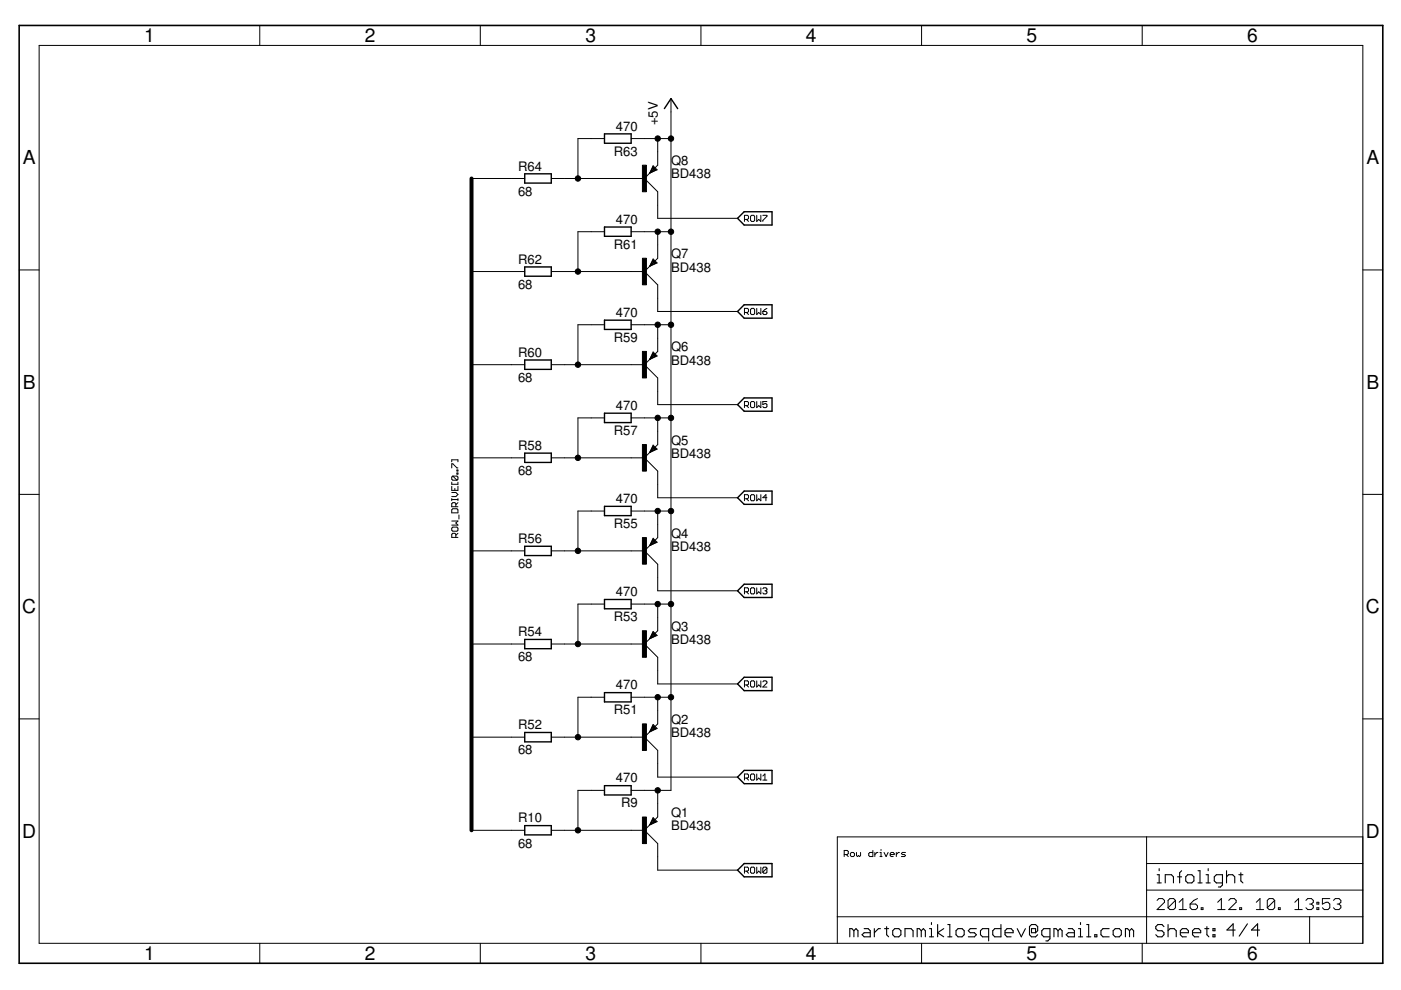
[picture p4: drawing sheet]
<svg xmlns="http://www.w3.org/2000/svg" width="297mm" height="210mm" viewBox="0 0 297 210" stroke-linecap="round" stroke-linejoin="round" font-family="sans-serif">
<g fill="none" stroke="#000" stroke-width=".21">
<path d="M8.3 9.6h280.6v190.4h-280.6zM55.1 5.4v4.2M101.8 5.4v4.2M148.6 5.4v4.2M195.4 5.4v4.2M242.2 5.4v4.2M100 37.8h11.3M116.9 37.8h19.7M128.2 29.4h-5.7v8.4M133.8 29.4h8.5M136.6 37.8l2.8 2.9v5.6h17M137.8 36.7l-1.2 1.1"/>
<path d="M137.9 36.6l-.1 .1M138.5 35.2l.8 .8-1.5 .7zM139.4 29.4v5.6l-.7 .7M142.3 20.9v146.7h-8.5M4.1 57.2h4.2M100 57.6h11.3M116.9 57.6h19.7M128.2 49.1h-5.7v8.5M133.8 49.1h8.5M136.6 57.6l2.8 2.8v5.6h17M137.9 56.3l-1.3 1.3M138.5 54.9l.8 .9-1.5 .7z"/>
<path d="M139.4 49.1v5.7l-.7 .7M157.8 46.5h.7l.2-.2v-.4l-.2-.2h-.7v1.2M158.3 46.5l.4 .4M159.1 45.9l.3-.2h.4l.2 .2v.8l-.2 .2h-.4l-.3-.2zM160.4 45.7v1.2l.5-.4 .4 .4v-1.2M161.7 45.7h.9v.2l-.9 .8v.2M288.9 57.2h4.3M100 77.3h11.3M116.9 77.3h19.7M128.2 68.9h-5.7v8.4M133.8 68.9h8.5M136.6 77.3l2.8 2.8v5.7h17"/>
<path d="M137.9 76.1l-1.3 1.2M138.5 74.6l.8 .9-1.5 .7zM139.4 68.9v5.6l-.7 .7M157.8 66.3h.7l.2-.3v-.4l-.2-.2h-.7v1.3M158.3 66.3l.4 .4M159.1 65.6l.3-.2h.4l.2 .2v.9l-.2 .2h-.4l-.3-.2zM160.4 65.4v1.3l.5-.4 .4 .4v-1.3M161.7 66h.7l.2 .5-.2 .2h-.5l-.2-.2zM162.6 65.4l-.9 .6M95.8 97.9v-.4h1.3v.4M95.8 99.2v-.9h.2l.9 .9h.2M96.9 99.7h.2v.2h-.2z"/>
<path d="M100 97.1h11.3M116.9 97.1h19.7M128.2 88.6h-5.7v8.5M133.8 88.6h8.5M136.6 97.1l2.8 2.8v5.6h17M137.8 95.9l-1.2 1.2M137.9 95.8l-.1 .1M138.5 94.4l.8 .8-1.5 .7zM139.4 88.6v5.7l-.7 .7M157.8 86h.7l.2-.2v-.5l-.2-.2h-.7v1.3M158.3 86l.4 .4M159.1 85.3l.3-.2h.4l.2 .2v.9l-.2 .2h-.4l-.3-.2z"/>
<path d="M160.4 85.1v1.3l.5-.4 .4 .4v-1.3M162.6 85.1h-.9v.7l.5-.2 .4 .2v.4l-.2 .2h-.5l-.2-.2M4.1 104.8h4.2M95.8 102.2v.5h1.3v-.5M95.8 103.1v.9h1.3v-.9M95.8 105.7v.5M95.8 110.5h1.3l-.5 .4 .5 .4h-1.3M95.8 105.9h1.3M95.8 104.4h.8l.5 .4-.5 .5h-.8M96 100.9l-.2 .3v.4l.2 .2h.9M96 107.9h.9l.2 .2v.6h-1.3v-.6zM96 111.8h.9l.2 .2v.4l-.2 .2h-.9l-.2-.2v-.4z"/>
<path d="M96 100.9h.9l.2 .3v.4l-.2 .2M96 100.9l.9 .9M96.4 103.5v.5M96.6 113.9v-.6l-.2-.2h-.4l-.2 .2v.6h1.3M96.6 107.4v-.6l-.2-.2h-.4l-.2 .2v.6h1.3M96.9 100.3h.2v.2h-.2zM97.1 113.1l-.5 .4M97.1 105.7v.5M97.1 106.6l-.5 .4M97.3 109.2v.8M100 116.8h11.3M116.9 116.8h19.7"/>
<path d="M128.2 108.4h-5.7v8.4M133.8 108.4h8.5M136.6 116.8l2.8 2.8v5.7h17M137.8 115.7l-1.2 1.1M137.9 115.5l-.1 .2M138.5 114.1l.8 .9-1.5 .7zM139.4 108.4v5.6l-.7 .7M157.8 105.7h.7l.2-.2v-.4l-.2-.2h-.7v1.3M158.3 105.7l.4 .5M159.1 105.1l.3-.2h.4l.2 .2v.9l-.2 .2h-.4l-.3-.2zM160.4 104.9v1.3l.5-.5 .4 .5v-1.3M162.6 105.5h-.9l.7-.6v1.3"/>
<path d="M288.9 104.8h4.3M100 136.5h11.3M116.9 136.5h19.7M128.2 128.1h-5.7v8.4M133.8 128.1h8.5M136.6 136.5l2.8 2.9v5.6h17M137.9 135.3l-1.3 1.2M138.5 133.9l.8 .8-1.5 .7zM139.4 128.1v5.6l-.7 .7M157.8 125.5h.7l.2-.2v-.5l-.2-.2h-.7v1.3M158.3 125.5l.4 .4M159.1 124.8l.3-.2h.4l.2 .2v.9l-.2 .2h-.4l-.3-.2z"/>
<path d="M160.4 124.6v1.3l.5-.4 .4 .4v-1.3M161.7 124.8l.2-.2h.5l.2 .2-.2 .5M162.2 125.3h.2M162.4 125.3l.2 .2-.2 .4h-.5l-.2-.2M4.1 152.4h4.2M100 156.3h11.3M116.9 156.3h19.7M128.2 147.8h-5.7v8.5M133.8 147.8h8.5M136.6 156.3l2.8 2.8v5.7h17M137.9 155l-1.3 1.3M138.5 153.6l.8 .9-1.5 .7z"/>
<path d="M139.4 147.8v5.7l-.7 .7M157.8 145.2h.7l.2-.2v-.4l-.2-.2h-.7v1.3M158.3 145.2l.4 .5M159.1 144.6l.3-.2h.4l.2 .2v.8l-.2 .3h-.4l-.3-.3zM160.4 144.4v1.3l.5-.5 .4 .5v-1.3M161.7 144.6l.2-.2h.5l.2 .2v.2l-.9 .9h.9M288.9 152.4h4.3M100 176h11.3M116.9 176h19.7M128.2 167.6h-5.7v8.4M136.6 176l2.8 2.9v5.6h17M137.8 174.9l-1.2 1.1"/>
<path d="M137.9 174.8l-.1 .1M138.5 173.4l.8 .8-1.5 .7zM139.4 167.6v5.6l-.7 .7M157.8 165h.7l.2-.2v-.5l-.2-.2h-.7v1.3M158.3 165l.4 .4M159.1 164.3l.3-.2h.4l.2 .2v.9l-.2 .2h-.4l-.3-.2zM160.4 164.1v1.3l.5-.4 .4 .4v-1.3M161.7 165.4h.9M161.7 164.5l.5-.4v1.3M243.1 177.4v22.6M288.9 177.4h-111.4v22.6M157.8 184.7h.7l.2-.2v-.4l-.2-.2h-.7v1.2"/>
<path d="M158.3 184.7l.4 .4M159.1 184.1l.3-.2h.4l.2 .2v.8l-.2 .2h-.4l-.3-.2zM160.4 183.9v1.2l.5-.4 .4 .4v-1.2M162.6 184.1l-.2-.2h-.5l-.2 .2v.8M162.6 184.1v.8l-.2 .2h-.5l-.2-.2M162.6 184.1l-.9 .8M177.5 194.4h111.4M179 181.2h.6l.3-.2v-.5l-.3-.2h-.6v1.3M179.4 181.2l.5 .4M180.5 180.7h.4l.3 .3v.4l-.3 .2h-.4l-.2-.2v-.4zM181.6 180.7v.7l.2 .2 .2-.2 .2 .2 .3-.2v-.7M185.1 180.3v1.3h-.7l-.2-.2v-.4l.2-.3h.7"/>
<path d="M185.5 180.7v.9M186.1 180.7h-.2l-.4 .5M186.6 181.6h.4M186.6 180.7h.2v.9M186.8 180.1v.2M187.4 180.7l.5 .9 .4-.9M188.7 181.2h.9l-.2-.5h-.4l-.3 .3v.4l.3 .2h.4M190 180.7v.9M190.7 180.7h-.2l-.5 .5M192 180.7h-.7l-.2 .3 .9 .4-.2 .2h-.7M243.1 188.7h45.8M243.1 183.1h45.8"/>
<path d="M245.3 190.9l.4-.4h.8l.4 .4v.4l-1.6 1.5h1.6M249.2 190.9v1.6l-.4 .3h-.7l-.5-.3M249.2 190.9l-.4-.4h-.7l-.5 .4v1.6M249.2 190.9l-1.6 1.6M250 192.8h1.6M250 191.3l.8-.8v2.3M252.3 191.7h1.2l.4 .4v.4l-.4 .3h-.8l-.4-.3zM253.9 190.5l-.8 .4-.8 .8M254.7 192.5h.4v.3h-.4zM258.2 192.8h1.5M258.2 191.3l.8-.8v2.3M260.5 190.9l.4-.4h.8l.4 .4v.4l-1.6 1.5h1.6"/>
<path d="M262.8 192.5h.4v.3h-.4zM266.4 192.8h1.5M266.4 191.3l.7-.8v2.3M270.3 190.9v1.6l-.4 .3h-.8l-.4-.3M270.3 190.9l-.4-.4h-.8l-.4 .4v1.6M270.3 190.9l-1.6 1.6M271 192.5h.4v.3h-.4zM274.5 192.8h1.6M274.5 191.3l.8-.8v2.3M276.9 190.9l.4-.4h.7l.4 .4v.4l-.4 .4M277.7 194.4v5.6M277.7 191.7h.3"/>
<path d="M278 191.7l.4 .4v.4l-.4 .3h-.7l-.4-.3M279.2 192.5h.4v.3h-.4zM279.2 191.3h.4v.4h-.4zM281.9 190.5h-1.5v1.2l.8-.4h.4l.3 .4v.8l-.3 .3h-.8l-.4-.3M282.7 190.9l.4-.4h.8l.4 .4v.4l-.4 .4M283.5 191.7h.4M283.9 191.7l.4 .4v.4l-.4 .3h-.8l-.4-.3M55.1 200v4.2M101.8 200v4.2M148.6 200v4.2M195.4 200v4.2M242.2 200v4.2"/>
</g>
<g fill="none" stroke="#000" stroke-width=".3">
<path d="M111.3 36.9h5.6v1.9h-5.6zM128.2 28.4h5.6v2h-5.6zM138.5 35.7l.2 .3M138.7 35.7l.3 .3-1.1 .6M138.7 35.7l-.2-.3-.6 1.2M138.7 35.7l-.8 .9M140.9 23l1.4-2.1 1.4 2.1M111.3 56.6h5.6v2h-5.6zM128.2 48.1h5.6v2h-5.6zM138.5 55.5l.2 .3M138.7 55.5l.3 .3-1.1 .5M138.7 55.5l-.2-.3-.6 1.1"/>
<path d="M138.7 55.5l-.8 .8M156.4 46.3l1.4-1.4h5.9v2.8h-5.9zM111.3 76.3h5.6v2h-5.6zM128.2 67.9h5.6v1.9h-5.6zM138.5 74.9l.5 .6-1.1 .6zM138.5 75.2l.2 .3M138.7 75.2l-.8 .9M157.8 64.6h5.9v2.9h-5.9l-1.4-1.5zM111.3 96.1h5.6v1.9h-5.6zM128.2 87.6h5.6v2h-5.6zM138.5 94.7l.5 .5-1.1 .6zM138.5 95l.2 .2"/>
<path d="M138.7 95l-.8 .8M157.8 84.4h5.9v2.8h-5.9l-1.4-1.4zM111.3 115.8h5.6v2h-5.6zM128.2 107.4h5.6v1.9h-5.6zM138.5 114.7l.2 .3M138.7 114.7l.3 .3-1.1 .5M138.7 114.7l-.2-.3-.6 1.1M138.7 114.7l-.8 .8M157.8 104.1h5.9v2.8h-5.9l-1.4-1.4zM111.3 135.6h5.6v1.9h-5.6zM128.2 127.1h5.6v2h-5.6zM138.5 134.4l.2 .3"/>
<path d="M138.7 134.4l.3 .3-1.1 .6M138.7 134.4l-.2-.2-.6 1.1M138.7 134.4l-.8 .9M156.4 125.3l1.4-1.4h5.9v2.8h-5.9zM111.3 155.3h5.6v2h-5.6zM128.2 146.9h5.6v1.9h-5.6zM138.5 153.9l.5 .6-1.1 .5zM138.5 154.2l.2 .3M138.7 154.2l-.8 .8M157.8 143.6h5.9v2.8h-5.9l-1.4-1.4zM111.3 175h5.6v2h-5.6zM128.2 166.6h5.6v2h-5.6z"/>
<path d="M138.5 173.9l.2 .3M138.7 173.9l.3 .3-1.1 .6M138.7 173.9l-.2-.3-.6 1.2M138.7 173.9l-.8 .9M157.8 163.3h5.9v2.9h-5.9l-1.4-1.4zM156.4 184.5l1.4-1.4h5.9v2.8h-5.9z"/>
</g>
<g fill="none" stroke="#000" stroke-width=".23">
<path d="M181 197.3l-.4-.4h-.4v1.7M181 197.3v1.3M181 197.3l.5-.4 .4 .4v1.3M183.2 196.9h.9l.4 .4v1.3h-1.3l-.4-.4 .4-.4h1.3M185.4 196.9v1.7M186.7 196.9h-.5l-.8 .9M187.5 196.9h.9M188 196.5v1.7l.4 .4M189.7 196.9h.9l.4 .4v.9l-.4 .4h-.9l-.4-.4v-.9zM191.9 198.6v-1.7h1.3l.4 .4v1.3M195.3 197.3l-.4-.4h-.4v1.7M195.3 197.3v1.3"/>
<path d="M195.3 197.3l.5-.4 .4 .4v1.3M197.1 198.6h.8M197.1 196.9h.4v1.7M197.5 195.6v.4M198.8 196v2.6M200.1 196.9l-1.3 .9 1.3 .8M201 196h.4v2.6M201 198.6h.8M203.1 196.9h.9l.4 .4v.9l-.4 .4h-.9l-.4-.4v-.9zM207 196.9h-1.3l-.4 .4 .4 .5h.9l.4 .4-.4 .4h-1.3M209.6 198.6h-1.3l-.4-.4v-.9l.4-.4h1.3v2.6M212.2 196v2.6h-1.3l-.4-.4v-.9l.4-.4h1.3"/>
<path d="M213.1 197.8h1.7v-.5l-.4-.4h-.9l-.4 .4v.9l.4 .4h.9M215.7 196.9l.8 1.7 .9-1.7M218.7 196.9h.9v.9h-.9zM219.6 197.8l.4-.5v-.8l-.4-.5h-.9l-.4 .5v1.7l.4 .4h.9l.4-.4M222.6 198.6h-1.3l-.4-.4v-.9l.4-.4h1.3v2.2l-.4 .4h-.5M224.3 197.3l-.4-.4h-.4v1.7M224.3 197.3l.5-.4 .4 .4v1.3M224.3 197.3v1.3M226.5 196.9h.9l.4 .4v1.3h-1.3l-.4-.4 .4-.4h1.3M228.7 198.6h.8M228.7 196.9h.4v1.7M229.1 195.6v.4"/>
<path d="M230.4 196h.4v2.6M230.4 198.6h.9M232.1 198.2h.5v.4h-.5zM235.2 196.9h-1.4l-.4 .4v.9l.4 .4h1.4M236 197.3l.5-.4h.8l.4 .4v.9l-.4 .4h-.8l-.5-.4zM239.5 197.3l-.4-.4h-.5v1.7M239.5 197.3v1.3M239.5 197.3l.4-.4 .4 .4v1.3M245.3 185.5h.5v1.7M245.3 187.2h.9M245.8 184.2v.4M246.8 196.5l-.4-.5h-.9l-.5 .5v.4l.5 .4h.9l.4 .5v.4l-.4 .4h-.9l-.5-.4"/>
<path d="M247.1 187.2v-1.7h1.3l.4 .4v1.3M247.6 196v2.6M247.6 197.3l.5-.4h.8l.5 .4v1.3M249.7 185.9h.8M250.3 197.8h1.7v-.5l-.5-.4h-.8l-.4 .4v.9l.4 .4h.8M250.5 184.6l-.4 .4v2.2M251.8 185.5h.9l.4 .4v.9l-.4 .4h-.9l-.4-.4v-.9zM252.8 197.8h1.8v-.5l-.5-.4h-.8l-.5 .4v.9l.5 .4h.8M254 187.2h.9M254 184.6h.4v2.6M255.4 196.9h.9M255.7 185.5h.5v1.7"/>
<path d="M255.7 187.2h.9M255.9 196.5v1.7l.4 .4M256.2 184.2v.4M257.2 196.9h.4v.4h-.4zM257.2 198.2h.4v.4h-.4zM259.2 187.2h-1.3l-.4-.4v-.9l.4-.4h1.3v2.1l-.4 .5h-.5M260.1 185.9l.4-.4h.8l.5 .4v1.3M260.1 184.6v2.6M261.9 197.2h-1.8l1.4-1.3v2.6M262.7 185.5h.8M263.1 185v1.8l.4 .4M264.5 195.9l-1.8 2.6"/>
<path d="M267.1 197.2h-1.8l1.3-1.3v2.6"/>
</g>
<path d="M4.1 5.4h289.1v198.8h-289.1z" fill="none" stroke="#000" stroke-width=".34"/>
<path d="M136.2 35h.9v5.7h-.9zM136.2 54.8h.9v5.6h-.9zM136.2 74.5h.9v5.6h-.9zM136.2 94.3h.9v5.6h-.9zM136.2 114h.9v5.6h-.9zM136.2 133.7h.9v5.7h-.9zM136.2 153.5h.9v5.6h-.9zM136.2 173.2h.9v5.7h-.9z" fill="#000" stroke="#000" stroke-width=".21"/>
<path d="M100 37.8v138.2" fill="none" stroke="#000" stroke-width=".85"/>
<g fill="#000" stroke="#000" stroke-width=".21">
<circle cx="122.5" cy="37.8" r=".57"/>
<circle cx="139.4" cy="29.4" r=".57"/>
<circle cx="142.3" cy="29.4" r=".57"/>
<circle cx="122.5" cy="57.6" r=".57"/>
<circle cx="139.4" cy="49.1" r=".57"/>
<circle cx="142.3" cy="49.1" r=".57"/>
<circle cx="122.5" cy="77.3" r=".57"/>
<circle cx="139.4" cy="68.9" r=".57"/>
<circle cx="142.3" cy="68.9" r=".57"/>
<circle cx="122.5" cy="97.1" r=".57"/>
<circle cx="139.4" cy="88.6" r=".57"/>
<circle cx="142.3" cy="88.6" r=".57"/>
<circle cx="122.5" cy="116.8" r=".57"/>
<circle cx="139.4" cy="108.4" r=".57"/>
<circle cx="142.3" cy="108.4" r=".57"/>
<circle cx="122.5" cy="136.5" r=".57"/>
<circle cx="139.4" cy="128.1" r=".57"/>
<circle cx="142.3" cy="128.1" r=".57"/>
<circle cx="122.5" cy="156.3" r=".57"/>
<circle cx="139.4" cy="147.8" r=".57"/>
<circle cx="142.3" cy="147.8" r=".57"/>
<circle cx="122.5" cy="176" r=".57"/>
<circle cx="139.4" cy="167.6" r=".57"/>
</g>
<g font-size="4.1">
<text x="30.6" y="9">1</text>
<text x="77.3" y="9">2</text>
<text x="124.1" y="9">3</text>
<text x="170.9" y="9">4</text>
<text x="217.7" y="9">5</text>
<text x="264.4" y="9">6</text>
<text x="4.8" y="34.9">A</text>
<text x="289.7" y="34.9">A</text>
<text x="4.8" y="82.5">B</text>
<text x="289.7" y="82.5">B</text>
<text x="4.7" y="130.1">C</text>
<text x="289.6" y="130.1">C</text>
<text x="4.7" y="177.6">D</text>
<text x="289.6" y="177.6">D</text>
<text x="30.6" y="203.6">1</text>
<text x="77.3" y="203.6">2</text>
<text x="124.1" y="203.6">3</text>
<text x="170.9" y="203.6">4</text>
<text x="217.7" y="203.6">5</text>
<text x="264.4" y="203.6">6</text>
</g>
<g font-size="2.8">
<text x="130.6" y="27.7">470</text>
<text x="139.5" y="26.6" transform="rotate(-90 139.5 26.6)">+5V</text>
<text x="130.1" y="33">R63</text>
<text x="142.3" y="35">Q8</text>
<text x="109.8" y="41.5">68</text>
<text x="109.8" y="36.2">R64</text>
<text x="142.3" y="37.8">BD438</text>
<text x="130.6" y="47.4">470</text>
<text x="130.1" y="52.8">R61</text>
<text x="109.8" y="55.9">R62</text>
<text x="142.3" y="57.6">BD438</text>
<text x="142.3" y="54.8">Q7</text>
<text x="109.8" y="61.2">68</text>
<text x="130.6" y="67.2">470</text>
<text x="109.8" y="75.7">R60</text>
<text x="130.1" y="72.5">R59</text>
<text x="142.3" y="77.3">BD438</text>
<text x="142.3" y="74.5">Q6</text>
<text x="109.8" y="81">68</text>
<text x="130.6" y="86.9">470</text>
<text x="109.8" y="95.4">R58</text>
<text x="130.1" y="92.2">R57</text>
<text x="142.3" y="94.2">Q5</text>
<text x="109.8" y="100.7">68</text>
<text x="142.3" y="97.1">BD438</text>
<text x="130.6" y="106.6">470</text>
<text x="130.1" y="112">R55</text>
<text x="142.3" y="114">Q4</text>
<text x="109.8" y="115.1">R56</text>
<text x="142.3" y="116.8">BD438</text>
<text x="109.8" y="120.5">68</text>
<text x="130.1" y="131.7">R53</text>
<text x="130.6" y="126.4">470</text>
<text x="109.8" y="134.9">R54</text>
<text x="142.3" y="136.5">BD438</text>
<text x="142.3" y="133.7">Q3</text>
<text x="109.8" y="140.2">68</text>
<text x="130.6" y="146.1">470</text>
<text x="109.8" y="154.6">R52</text>
<text x="130.1" y="151.5">R51</text>
<text x="142.3" y="153.5">Q2</text>
<text x="109.8" y="160">68</text>
<text x="142.3" y="156.3">BD438</text>
<text x="130.6" y="165.9">470</text>
<text x="131.7" y="171.2">R9</text>
<text x="142.3" y="173.2">Q1</text>
<text x="109.8" y="179.7">68</text>
<text x="109.8" y="174.4">R10</text>
<text x="142.3" y="176">BD438</text>
</g>
</svg>
